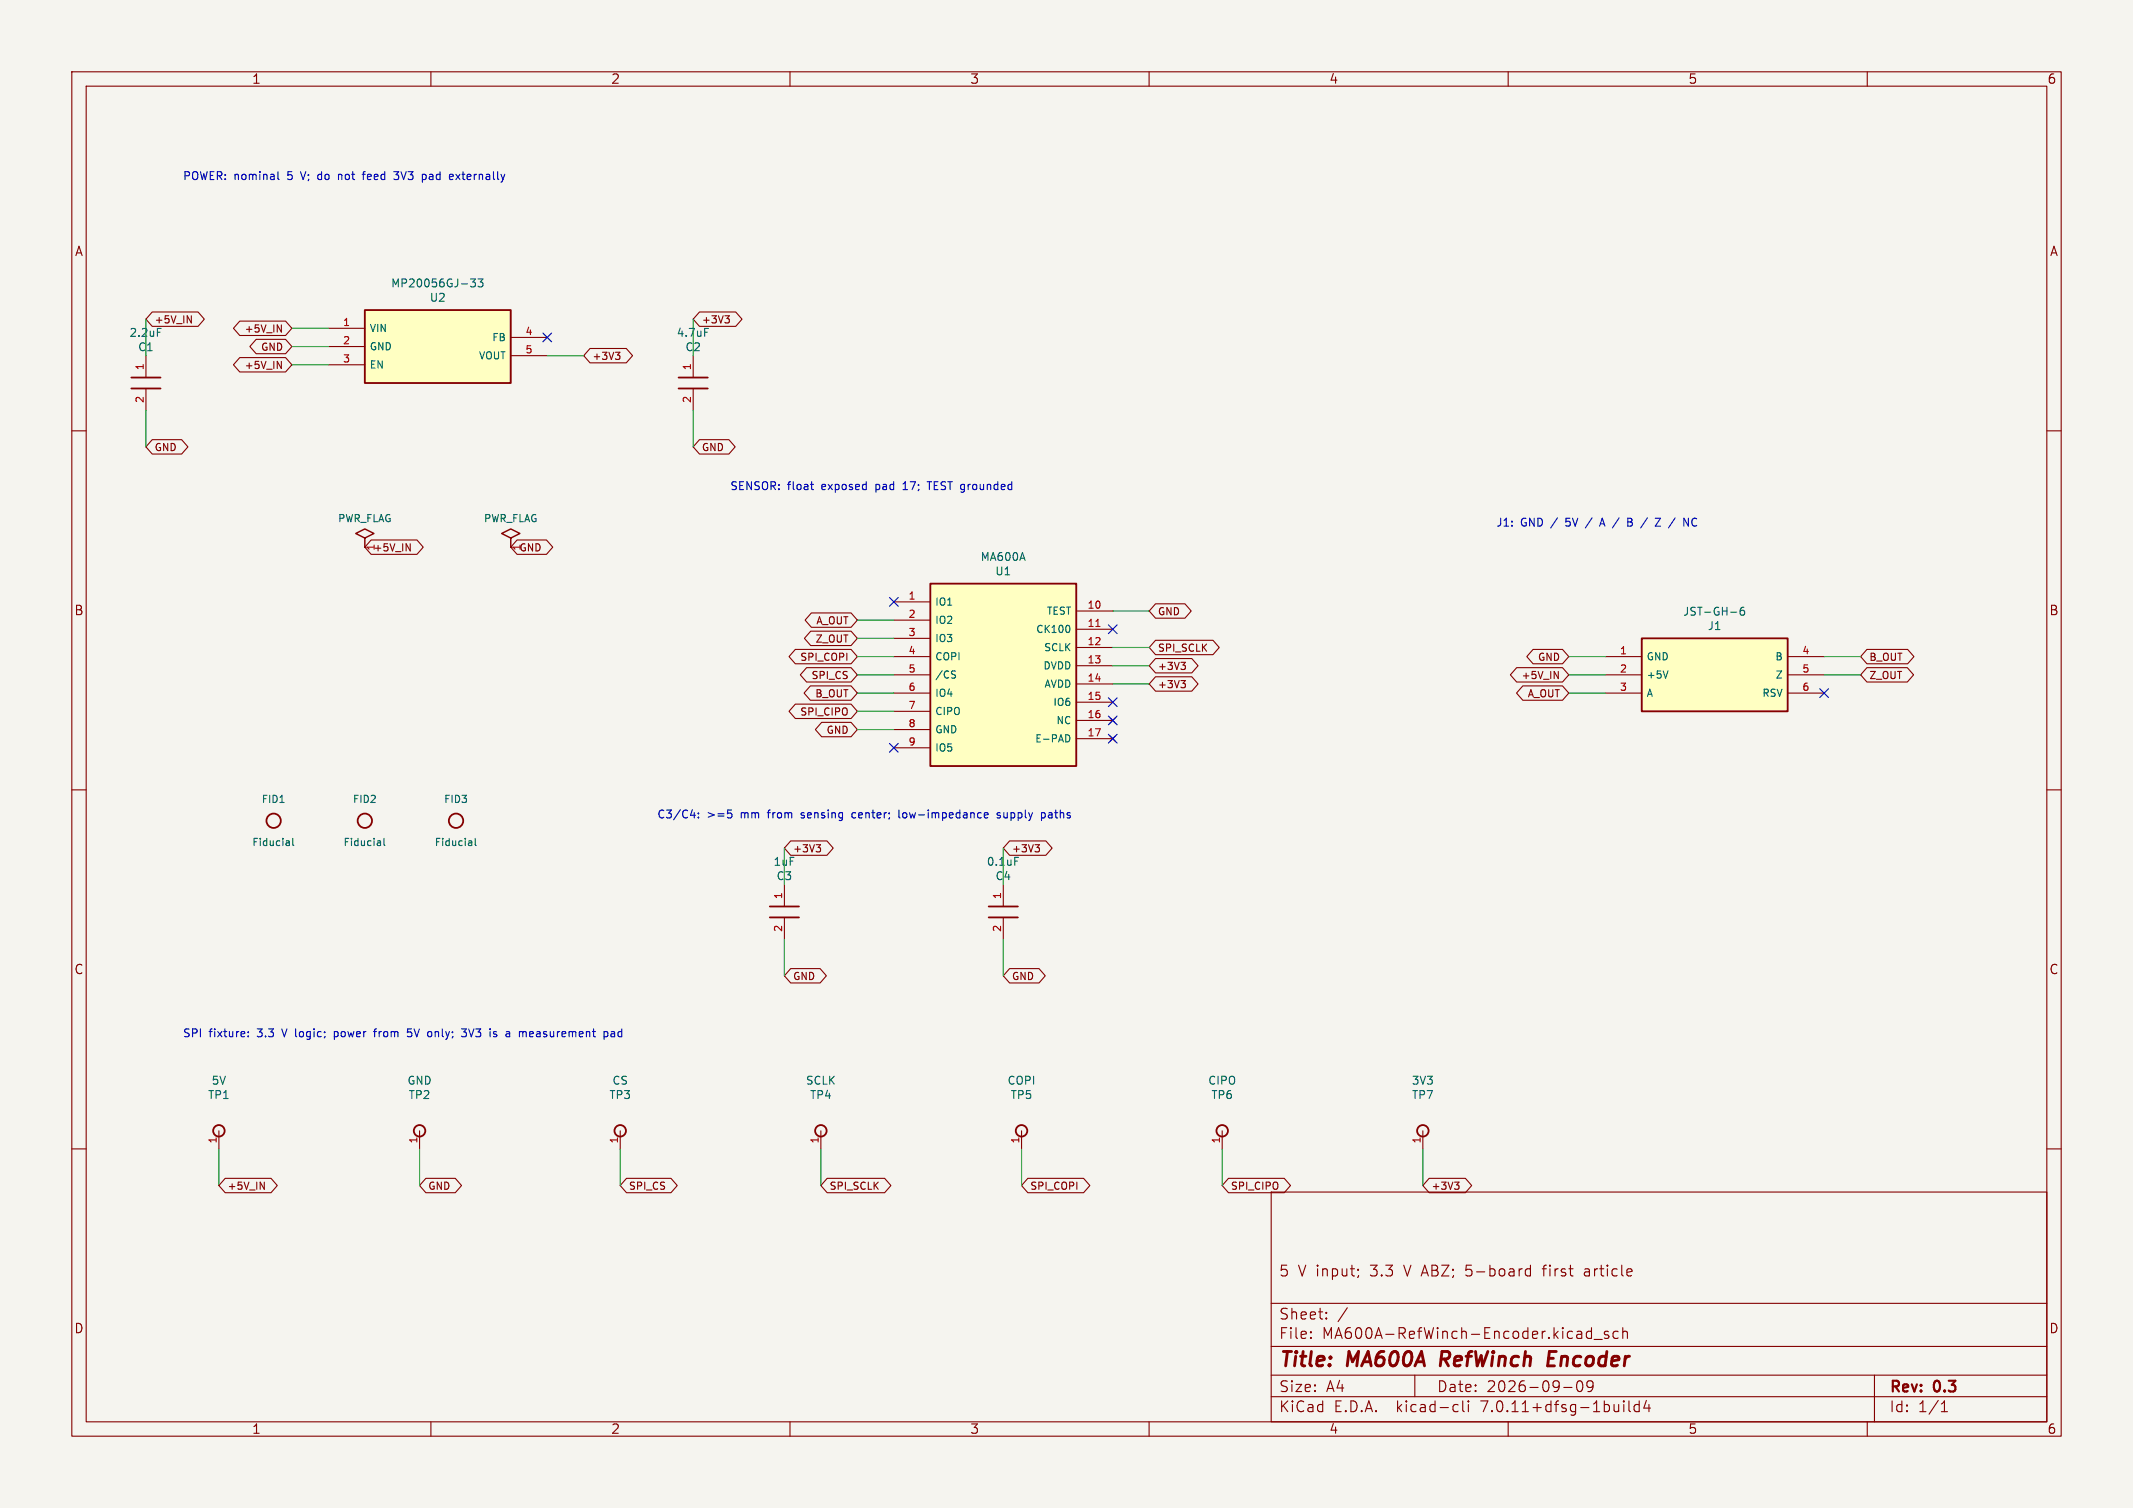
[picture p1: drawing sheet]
<svg xmlns="http://www.w3.org/2000/svg" width="297mm" height="210mm" viewBox="0 0 297 210" stroke-linecap="round" stroke-linejoin="round" font-family="sans-serif">
<path d="M0 0h297v210h-297z" fill="#f5f4ef" stroke="#f5f4ef" stroke-width=".14"/>
<g fill="none" stroke="#840000" stroke-width=".15">
<path d="M10 10h277v190h-277zM12 12h273v186h-273zM60 10v2M110 10v2M160 10v2M210 10v2M260 10v2M10 60h2M20.3 49.5v3.1M20.3 54.1v3.1M21.2 43.4h6.4l.9 1.1-.9 1h-6.4l-.9-1zM26.1 44l.5 1v-1"/>
<path d="M33.4 44.7h6.4l.8 1-.8 1h-6.4l-.9-1zM33.4 49.8h6.4l.8 1-.8 1h-6.4l-.9-1zM35.7 47.3h4.1l.8 1-.8 1h-4.1l-.9-1zM38.6 45.2l.6 1v-1M38.6 50.3l.6 1v-1M45.7 45.7h5.1M45.7 48.3h5.1M45.7 50.8h5.1M71.1 47h5.1M71.1 49.5h5.1M82.2 48.5h5l.9 1-.9 1h-5l-.9-1zM85.7 49.1h.6l-.3 .3"/>
<path d="M86.1 49.4l.2 .2v.3l-.2 .2M96.5 49.5v3.1M96.5 54.1v3.1M97.4 43.4h5l.9 1.1-.9 1h-5l-.9-1zM100.9 44h.7l-.4 .4M101.4 44.4l.2 .1v.3l-.2 .2M285 60h2M21.2 61.2h4.1l.9 1-.9 1h-4.1l-.9-1zM50.8 76.2h.1M51.7 75.2h6.4l.8 1-.8 1h-6.4l-.9-1zM56.5 75.7l.6 1v-1M71.1 76.2h.1"/>
<path d="M72 75.2h4.1l.9 1-.9 1h-4.1l-.9-1zM97.4 61.2h4.1l.9 1-.9 1h-4.1l-.9-1zM110.7 98.1h7.8l.9 1-.9 1h-7.8l-.8-1zM110.7 90.4h7.8l.9 1-.9 1h-7.8l-.8-1zM112.3 93h6.2l.9 1-.9 1h-6.2l-.9-1zM112.8 95.5h5.7l.9 1-.9 1h-5.7l-.8-1zM112.9 87.9h5.6l.9 1-.9 1h-5.6l-.9-1zM113 85.4h5.5l.9 1-.9 1h-5.5l-.9-1zM124.5 91.4h5M124.5 94h5M124.5 96.5h5M124.5 83.8h5"/>
<path d="M124.5 86.4h5M124.5 88.9h5M124.5 99.1h5M149.9 85.1h5M149.9 87.6h5M149.9 90.2h5M149.9 92.7h5M149.9 95.3h5M149.9 97.8h5M154.6 99.9l.7 .8M155.3 99.9l-.7 .8M160.9 89.2h8l.9 1-.9 1h-8l-.9-1z"/>
<path d="M160.9 91.7h5l.9 1-.9 1h-5l-.9-1zM160.9 94.2h5l.9 1.1-.9 1h-5l-.9-1zM160.9 84.1h4.1l.9 1-.9 1h-4.1l-.9-1zM164.4 92.2h.7l-.4 .4M164.4 94.8h.7l-.4 .4M164.9 92.6l.2 .2v.2l-.2 .2M164.9 95.2l.2 .1v.3l-.2 .2M211.2 93h6.4l.8 1-.8 1h-6.4l-.9-1zM212 95.5h5.6l.8 1-.8 1h-5.6l-.8-1zM213.5 90.4h4.1l.8 1-.8 1h-4.1l-.9-1zM216.4 93.5l.6 1v-1M223.5 91.4h5.1"/>
<path d="M223.5 94h5.1M223.5 96.5h5.1M248.9 91.4h5.1M248.9 94h5.1M248.9 96.5h5.1M260 90.4h5.6l.9 1-.9 1h-5.6l-.9-1zM260 93h5.6l.9 1-.9 1h-5.6l-.9-1zM10 110h2M110.1 117.1h5l.9 1-.9 1h-5l-.9-1zM113.6 117.6h.7l-.4 .4M114.1 118l.2 .2v.2l-.2 .2M114.4 100.6h4.1l.9 1-.9 1h-4.1l-.9-1z"/>
<path d="M124.5 101.6h5M124.5 104.1h5M140.6 117.1h5l.9 1-.9 1h-5l-.9-1zM144.1 117.6h.6l-.3 .4M144.5 118l.2 .2v.2l-.2 .2M149.9 100.3h5M149.9 102.9h5M154.6 102.5l.7 .8M155.3 102.5l-.7 .8M285 110h2M109.2 123.2v3M109.2 127.8v3"/>
<path d="M110.1 134.9h4.1l.9 1-.9 1h-4.1l-.9-1zM139.7 123.2v3M139.7 127.8v3M140.6 134.9h4.1l.8 1-.8 1h-4.1l-.9-1zM10 160h2M30.5 157.5v2.5M58.4 157.5v2.5M86.4 157.5v2.5M114.3 157.5v2.5M142.2 157.5v2.5M170.2 157.5v2.5M198.1 157.5v2.5"/>
<path d="M285 160h2M31.4 164.1h6.3l.9 1-.9 1h-6.3l-.9-1zM36.2 164.6l.6 1v-1M59.3 164.1h4.1l.9 1-.9 1h-4.1l-.9-1zM87.2 164.1h6.2l.9 1-.9 1h-6.2l-.8-1zM115.2 164.1h8l.9 1-.9 1h-8l-.9-1zM143.1 164.1h7.8l.9 1-.9 1h-7.8l-.9-1zM171.1 164.1h7.7l.9 1-.9 1h-7.7l-.9-1zM177 166h108v32h-108zM189.1 176.8h.1l-.1 .1M189.1 176.8h-.1l.1 .1M189.1 176.8v.1"/>
<path d="M189.2 177.6l-.2 .3M199 164.1h5l.9 1-.9 1h-5l-.9-1zM202.5 164.6h.7l-.4 .4M203 165l.2 .2v.2l-.2 .2M212.5 177.6l.2 .1 .4-.1M213.1 176.2v1.5M213.1 176.8l-.4-.1-.2 .1M214.7 176.7h.6M221.1 176.7l-.4 .1M221.2 177.1h-.4a.29 .29 0 0 0-.2 .3 .29 .29 0 0 0 .2 .3h.4M60 198v2M110 198v2"/>
<path d="M160 198v2M177 194.5h108M177 191.5h108M177 187.5h108M177 181.5h108M182.5 186.3h.1l-.1 .1M182.5 186.3v.1M182.5 185.5v.1M182.5 185.5h.1l-.1 .1M184.7 183.6v.1M184.7 183.6h-.1l.1 .1M184.7 182.8v.1"/>
<path d="M184.7 182.8h-.1l.1 .1M187.6 182.1l-1.3 2M197 191.5v3M202.6 195.6l.4 .1M203 196.5l-.4 .1M203.7 195.1v1.3l.2 .2M204.5 195.1v.1M204.5 195.6v1M204.5 195.1l-.1 .1h.1M210 198v2M217.7 193.2h1.2M219.7 192.4a.36 .36 0 0 1 .3-.1 .36 .36 0 0 1 .3 .3 .77 .77 0 0 1-.4 1.2 .91 .91 0 0 1-.2-1.4z"/>
<path d="M221.6 184.9v1.5M221.6 185.5l-.4-.1-.3 .3v.4l.1 .2 .2 .1 .4-.1M221.8 192.9l-.3 .3h-.3l-.2-.3v-.3l.1-.2 .4-.1 .2 .1a.99 .99 0 0 1-.3 1.4h-.3M222 186.5h1.1M224 185.5l-.4-.1-.2 .2 .1 .2 .5 .2v.1v.2l-.2 .1-.4-.1M225.3 185.5l-.4-.1-.3 .3v.4l.1 .2 .2 .1 .4-.1M226 185.5a.37 .37 0 0 1 .6 .1v.8M226 184.9v1.5M226.1 195.1v.1M226.1 195.6v1M226.1 195.1l-.1 .1h.1M226.1 195.1l.1 .1h-.1"/>
<path d="M226.8 195.1v1.3l.2 .2M228.2 195.7l-.4-.1-.3 .3v.4l.2 .2 .1 .1 .4-.1M228.2 195.1v1.5M229.2 195l-.3 1.1h.9M229.6 195.6v1M260 198v2M261 191.5v6.5M270.3 196.6h.9M270.3 195.5l.4-.4v1.5"/>
</g>
<path d="M200.8 188.2l-.3 2M215.6 189.2h.7M216.7 188.2h-1l-.2 2h.9" fill="none" stroke="#840000" stroke-width=".4"/>
<path d="M50.8 74.9l1.3-.6-1.3-.6-1.3 .6 1.3 .6v1.3M71.1 74.9l1.3-.6-1.3-.6-1.3 .6 1.3 .6v1.3" fill="none" stroke="#840000" stroke-width=".2"/>
<g fill="#ffffc2" stroke="#ffffc2" stroke-width=".14">
<path d="M228.6 88.9h20.3v10.2h-20.3z"/>
<path d="M50.8 43.2h20.3v10.1h-20.3z"/>
<path d="M129.5 81.3h20.4v25.4h-20.4z"/>
</g>
<g fill="none" stroke="#840000" stroke-width=".25">
<path d="M18.3 54.1h4.1M18.3 52.6h4.1M50.8 43.2h20.3v10.1h-20.3zM94.5 54.1h4.1M94.5 52.6h4.1M129.5 81.3h20.4v25.4h-20.4zM228.6 88.9h20.3v10.2h-20.3zM107.2 127.8h4.1M107.2 126.2h4.1M137.7 127.8h4M137.7 126.2h4"/>
<circle cx="38.1" cy="114.3" r="1"/>
<circle cx="50.8" cy="114.3" r="1"/>
<circle cx="63.5" cy="114.3" r="1"/>
<circle cx="30.5" cy="157.5" r=".8"/>
<circle cx="58.4" cy="157.5" r=".8"/>
<circle cx="86.4" cy="157.5" r=".8"/>
<circle cx="114.3" cy="157.5" r=".8"/>
<circle cx="142.2" cy="157.5" r=".8"/>
<circle cx="170.2" cy="157.5" r=".8"/>
<circle cx="198.1" cy="157.5" r=".8"/>
</g>
<g fill="none" stroke="#006464" stroke-width=".15">
<path d="M65.5 38.9h.7l-.4 .4 .3 .1v.4l-.1 .2-.5-.2M66.6 38.9h.6l-.3 .4 .3 .1v.4l-.2 .2-.4-.2M132.7 93.4l.3 .1M132.9 94l.1 .1-.1 .3M148.8 87.1l.2 .4-.2 .5M232.3 93.4l-.4 1M241 85.3h.8M242.8 84.6a.44 .44 0 0 0-.5 .4v.5l.1 .1 .3 .1 .2-.1v-.4l-.1-.2h-.3l-.2 .2M40.1 117.1l.2 .1v.6M40.3 117.7l-.1 .1M40.3 117.3l-.1 .1M40.8 116.8v.8l.1 .2"/>
<path d="M52.8 117.1l.2 .1v.6M53 117.7l-.1 .1M53 117.3l-.1 .1M53.5 116.8v.8l.1 .2M65.5 117.1l.2 .1v.6M65.7 117.7l-.1 .1M65.7 117.3l-.1 .1M66.2 116.8v.8l.1 .2M148.6 102.3a.54 .54 0 0 1 .4 .5 .54 .54 0 0 1-.4 .5"/>
</g>
<path d="M152.6 87.2h.6" fill="none" stroke="#a90000" stroke-width=".15"/>
<g fill="none" stroke="#0000c2" stroke-width=".15">
<path d="M38.7 23.9v1l.2 .1M41.8 23.9l.4 1.1M44.5 24.3l-.2 .2v.3l.2 .2M47.1 24.3v.7M47.6 24.3h-.3l-.2 .1M50.4 24.3h.5M50.9 23.9l-.3 .2M54.8 23.9h.7l-.4 .4 .4 .1v.4l-.2 .2h-.3M59.9 24.3h-.1M59.9 24.6a.22 .22 0 0 0-.1 .2 .22 .22 0 0 0 .1 .2M63.5 24.3l.6 .7M64.1 24.3l-.6 .7"/>
<path d="M112.9 67.5h.4M113.1 68.1l.2 .1M125.7 68.2h.7M126.1 67.1l-.4 .3M129.1 67.1h.6M129.4 67.1v1.1M221.7 72.1l-1 1.4M222.7 73.3l.4-1.1 .4 1.1M222.8 73h.6M226.7 72.2h.3l.2 .1v.2l-.2 .2M226.7 72.7h.3M227 72.7a.29 .29 0 0 1 .3 .3 .29 .29 0 0 1-.2 .3h-.4"/>
<path d="M230.5 72.2h.7l-.7 1.1h.7M236.2 72.3a.44 .44 0 0 0-.5 0 .44 .44 0 0 0-.1 .5 .41 .41 0 0 0 .2 .4 .41 .41 0 0 0 .4 0M96.1 113.5h.7M96.7 113.2v.7M97.2 113.8v.1M97.2 113.2v.1M101.3 112.8h.6M101.4 113.2h.3l.2 .2-.1 .5h-.4M111.5 113.9h.4M111.7 113.2l-.2 .1 .2 .2M119 113.2h-.3l-.1 .2 .1 .4 .3 .1M125.2 112.8v1l.1 .1"/>
<path d="M125.8 113.2l-.1 .2 .1 .5M137.1 113.5l.5-.1-.1-.2h-.3l-.1 .1v.6h.4M139.3 113.2h-.3l-.2 .1 .1 .2 .4 .1v.3h-.5M145.1 113.2h.3l.1 .2v.4l-.4 .1M146.1 113.2h-.1M146.1 113.5a.22 .22 0 0 0-.1 .2 .22 .22 0 0 0 .1 .2M34.6 144.3v.1M34.6 143.7v.1M39.2 143.3l.4 1.1M46.6 143.7v1.1M46.6 143.7h.4M46.6 144.3h.4"/>
<path d="M52 143.7h.4M52.4 143.3l-.2 .1v1M57.3 143.3h-.5l-.1 .5 .2-.1 .3 .1 .1 .1v.4l-.2 .1-.4-.1M60.6 143.7v.7M60.8 143.7l-.2 .1M64.3 143.3h.6l-.3 .4M64.7 143.7l.2 .2v.3l-.2 .2M65.3 143.3l.3 1.1 .4-1.1M73.9 143.7h.3l.1 .2-.6 .1M74.2 144.3l-.3 .1M85.1 143.7h.4l.1 .7M85.6 143.9l-.4 .1a.22 .22 0 0 0-.1 .2 .22 .22 0 0 0 .1 .2l.4-.1"/>
<path d="M86.6 143.7h-.3l-.2 .2 .1 .4h.4M86.6 143.3v1.1"/>
</g>
<g fill="none" stroke="#009600" stroke-width=".15">
<path d="M20.3 44.5v5M20.3 57.2v5M40.6 45.7h5.1M40.6 50.8h5.1M40.6 48.3h5.1M76.2 49.5h5.1M96.5 44.5v5M96.5 57.2v5M119.4 94h5.1M119.4 91.4h5.1M119.4 96.5h5.1M119.4 99.1h5.1"/>
<path d="M119.4 86.4h5.1M119.4 88.9h5.1M154.9 90.2h5.1M154.9 85.1h5.1M154.9 92.7h5.1M154.9 95.3h5.1M218.4 94h5.1M218.4 91.4h5.1M218.4 96.5h5.1M254 94h5.1M254 91.4h5.1M109.2 118.1v5.1"/>
<path d="M119.4 101.6h5.1M139.7 118.1v5.1M109.2 130.8v5.1M139.7 130.8v5.1M30.5 160v5.1M58.4 160v5.1M86.4 160v5.1M114.3 160v5.1M142.2 160v5.1M170.2 160v5.1M198.1 160v5.1"/>
</g>
<g fill="none" stroke="#000084" stroke-width=".15">
<path d="M75.6 46.4l1.2 1.2M76.8 46.4l-1.2 1.2M123.9 83.2l1.2 1.2M125.1 83.2l-1.2 1.2M154.3 99.7l1.2 1.2M154.3 87l1.2 1.2M154.3 97.2l1.2 1.2M155.5 99.7l-1.2 1.2M155.5 87l-1.2 1.2M155.5 97.2l-1.2 1.2M253.4 95.9l1.2 1.2M254.6 95.9l-1.2 1.2"/>
<path d="M123.9 103.5l1.2 1.2M125.1 103.5l-1.2 1.2M154.3 102.3l1.2 1.2M155.5 102.3l-1.2 1.2"/>
</g>
<g font-size="2.8" fill="#840000">
<text x="178" y="190.9">Title:</text>
<text x="187.7" y="190.9">MA600A</text>
<text x="201.4" y="190.9">RefWinch</text>
<text x="217.2" y="190.9">Encoder</text>
</g>
<g font-size="2.1" fill="#840000">
<text x="178" y="178">5</text>
<text x="180.7" y="178">V input;</text>
<text x="191" y="178">3.3</text>
<text x="195.8" y="178">V ABZ;</text>
<text x="204.7" y="178">5-board</text>
<text x="215.6" y="178">first</text>
<text x="221.5" y="178">article</text>
<text x="178" y="184">Sheet:</text>
<text x="178" y="186.7">File:</text>
<text x="184.1" y="186.7">MA600A-RefWinch-Encoder.kicad_sch</text>
<text x="178" y="196.9">KiCad</text>
<text x="178" y="194.1">Size:</text>
<text x="184.7" y="194.1">A4</text>
<text x="185.7" y="196.9">E.D.A.</text>
<text x="194.6" y="196.9">kicad-cli</text>
<text x="200" y="194.1">Date:</text>
<text x="206.5" y="196.9">7.0.11+dfsg-1build4</text>
<text x="207" y="194.1">2026-09-09</text>
<text x="263" y="194.3">Rev:</text>
<text x="263" y="196.9">Id:</text>
<text x="267.1" y="196.9">1/1</text>
<text x="269.4" y="194.3">0.3</text>
</g>
<g font-size="1.8" fill="#840000">
<text x="35" y="11.9">1</text>
<text x="85" y="11.9">2</text>
<text x="135" y="11.9">3</text>
<text x="185" y="11.9">4</text>
<text x="235" y="11.9">5</text>
<text x="285" y="11.9">6</text>
<text x="10.3" y="35.9">A</text>
<text x="285.3" y="35.9">A</text>
<text x="10.3" y="85.9">B</text>
<text x="285.3" y="85.9">B</text>
<text x="10.3" y="135.9">C</text>
<text x="285.3" y="135.9">C</text>
<text x="10.3" y="185.9">D</text>
<text x="285.3" y="185.9">D</text>
<text x="35" y="199.9">1</text>
<text x="85" y="199.9">2</text>
<text x="135" y="199.9">3</text>
<text x="185" y="199.9">4</text>
<text x="235" y="199.9">5</text>
<text x="285" y="199.9">6</text>
</g>
<g font-size="1.5" fill="#0000c2">
<text x="25.4" y="25.2">POWER: nominal</text>
<text x="40.2" y="25.2">5</text>
<text x="42.3" y="25.2">V;</text>
<text x="44.9" y="25.2">do</text>
<text x="48" y="25.2">not</text>
<text x="51.7" y="25.2">feed</text>
<text x="56.2" y="25.2">3V3</text>
<text x="60.3" y="25.2">pad</text>
<text x="64.4" y="25.2">externally</text>
<text x="101.6" y="68.3">SENSOR:</text>
<text x="109.7" y="68.3">float</text>
<text x="114.6" y="68.3">exposed</text>
<text x="122.3" y="68.3">pad</text>
<text x="126.4" y="68.3">17;</text>
<text x="130.1" y="68.3">TEST grounded</text>
<text x="208.3" y="73.4">J1:</text>
<text x="211.8" y="73.4">GND /</text>
<text x="218.4" y="73.4">5V</text>
<text x="223.7" y="73.4">A /</text>
<text x="228" y="73.4">B</text>
<text x="232.4" y="73.4">Z</text>
<text x="234.5" y="73.4">/</text>
<text x="91.4" y="114.1">C3/C4:</text>
<text x="98.5" y="114.1">&gt;=5</text>
<text x="103.3" y="114.1">mm</text>
<text x="107.3" y="114.1">from</text>
<text x="112.2" y="114.1">sensing</text>
<text x="119.5" y="114.1">center;</text>
<text x="126.2" y="114.1">low-impedance</text>
<text x="140.2" y="114.1">supply</text>
<text x="146.6" y="114.1">paths</text>
<text x="25.4" y="144.5">SPI</text>
<text x="29.1" y="144.5">fixture:</text>
<text x="36" y="144.5">3.3</text>
<text x="39.7" y="144.5">V logic;</text>
<text x="47.4" y="144.5">power</text>
<text x="53.2" y="144.5">from</text>
<text x="58.1" y="144.5">5V</text>
<text x="61.1" y="144.5">only;</text>
<text x="66.1" y="144.5">3V3</text>
<text x="70.3" y="144.5">is</text>
<text x="72.7" y="144.5">a</text>
<text x="74.8" y="144.5">measurement</text>
</g>
<g font-size="1.5" fill="#006464">
<text x="54.3" y="40.2">MP20056GJ-33</text>
<text x="17.9" y="47.1">2.2uF</text>
<text x="59.7" y="42.2">U2</text>
<text x="94.1" y="47.1">4.7uF</text>
<text x="19.1" y="49.1">C1</text>
<text x="95.3" y="49.1">C2</text>
<text x="136.4" y="78.3">MA600A</text>
<text x="138.5" y="80.3">U1</text>
<text x="234.3" y="85.9">JST-GH-6</text>
<text x="237.7" y="87.9">J1</text>
<text x="107.6" y="120.8">1uF</text>
<text x="108" y="122.8">C3</text>
<text x="137.3" y="120.8">0.1uF</text>
<text x="138.5" y="122.8">C4</text>
<text x="28.9" y="153.3">TP1</text>
<text x="29.4" y="151.3">5V</text>
<text x="56.6" y="151.3">GND</text>
<text x="56.8" y="153.3">TP2</text>
<text x="84.7" y="153.3">TP3</text>
<text x="85.2" y="151.3">CS</text>
<text x="112.1" y="151.3">SCLK</text>
<text x="112.7" y="153.3">TP4</text>
<text x="140.2" y="151.3">COPI</text>
<text x="140.6" y="153.3">TP5</text>
<text x="168.1" y="151.3">CIPO</text>
<text x="168.6" y="153.3">TP6</text>
<text x="196.5" y="151.3">3V3</text>
<text x="196.5" y="153.3">TP7</text>
</g>
<g font-size="1.4" fill="#840000">
<text x="21.4" y="45.3">+5V_IN</text>
<text x="33.9" y="46.5">+5V_IN</text>
<text x="97.6" y="45.3">+3V3</text>
<text x="33.9" y="51.6">+5V_IN</text>
<text x="36.2" y="49.1">GND</text>
<text x="82.4" y="50.3">+3V3</text>
<text x="21.4" y="63">GND</text>
<text x="97.6" y="63">GND</text>
<text x="51.9" y="77">+5V_IN</text>
<text x="52.5" y="76.8" transform="rotate(-90 52.5 76.8)">1</text>
<text x="72.2" y="77">GND</text>
<text x="72.8" y="76.8" transform="rotate(-90 72.8 76.8)">1</text>
<text x="113.4" y="89.7">Z_OUT</text>
<text x="113.5" y="87.2">A_OUT</text>
<text x="161.1" y="85.9">GND</text>
<text x="111.3" y="92.2">SPI_COPI</text>
<text x="112.9" y="94.8">SPI_CS</text>
<text x="161.1" y="91">SPI_SCLK</text>
<text x="161.1" y="93.5">+3V3</text>
<text x="211.7" y="94.8">+5V_IN</text>
<text x="214" y="92.2">GND</text>
<text x="260.2" y="92.2">B_OUT</text>
<text x="260.2" y="94.8">Z_OUT</text>
<text x="111.3" y="99.9">SPI_CIPO</text>
<text x="113.4" y="97.3">B_OUT</text>
<text x="161.1" y="96.1">+3V3</text>
<text x="212.6" y="97.3">A_OUT</text>
<text x="115" y="102.4">GND</text>
<text x="110.3" y="118.9">+3V3</text>
<text x="140.8" y="118.9">+3V3</text>
<text x="110.3" y="136.7">GND</text>
<text x="140.8" y="136.7">GND</text>
<text x="31.6" y="165.9">+5V_IN</text>
<text x="59.5" y="165.9">GND</text>
<text x="87.5" y="165.9">SPI_CS</text>
<text x="115.4" y="165.9">SPI_SCLK</text>
<text x="143.4" y="165.9">SPI_COPI</text>
<text x="171.3" y="165.9">SPI_CIPO</text>
<text x="199.2" y="165.9">+3V3</text>
</g>
<g font-size="1.4" fill="#a90000">
<text x="47.7" y="45.5">1</text>
<text x="73.1" y="46.7">4</text>
<text x="20.1" y="51.7" transform="rotate(-90 20.1 51.7)">1</text>
<text x="47.7" y="48">2</text>
<text x="47.7" y="50.5">3</text>
<text x="73.1" y="49.3">5</text>
<text x="96.3" y="51.7" transform="rotate(-90 96.3 51.7)">1</text>
<text x="20.1" y="56.2" transform="rotate(-90 20.1 56.2)">2</text>
<text x="96.3" y="56.2" transform="rotate(-90 96.3 56.2)">2</text>
<text x="126.4" y="83.6">1</text>
<text x="126.4" y="86.1">2</text>
<text x="126.4" y="88.6">3</text>
<text x="151.3" y="84.8">10</text>
<text x="151.3" y="87.4">11</text>
<text x="151.3" y="89.9">12</text>
<text x="126.4" y="91.2">4</text>
<text x="126.4" y="93.7">5</text>
<text x="151.3" y="92.5">13</text>
<text x="151.3" y="95">14</text>
<text x="225.5" y="91.2">1</text>
<text x="225.5" y="93.7">2</text>
<text x="250.9" y="91.2">4</text>
<text x="250.9" y="93.7">5</text>
<text x="126.4" y="96.3">6</text>
<text x="126.4" y="98.8">7</text>
<text x="126.4" y="101.3">8</text>
<text x="151.3" y="97.5">15</text>
<text x="151.3" y="100.1">16</text>
<text x="225.5" y="96.3">3</text>
<text x="250.9" y="96.3">6</text>
<text x="126.4" y="103.9">9</text>
<text x="151.3" y="102.6">17</text>
<text x="109" y="125.3" transform="rotate(-90 109 125.3)">1</text>
<text x="139.4" y="125.3" transform="rotate(-90 139.4 125.3)">1</text>
<text x="109" y="129.9" transform="rotate(-90 109 129.9)">2</text>
<text x="139.4" y="129.9" transform="rotate(-90 139.4 129.9)">2</text>
<text x="30.2" y="159.4" transform="rotate(-90 30.2 159.4)">1</text>
<text x="58.2" y="159.4" transform="rotate(-90 58.2 159.4)">1</text>
<text x="86.1" y="159.4" transform="rotate(-90 86.1 159.4)">1</text>
<text x="114" y="159.4" transform="rotate(-90 114 159.4)">1</text>
<text x="142" y="159.4" transform="rotate(-90 142 159.4)">1</text>
<text x="169.9" y="159.4" transform="rotate(-90 169.9 159.4)">1</text>
<text x="197.9" y="159.4" transform="rotate(-90 197.9 159.4)">1</text>
</g>
<g font-size="1.4" fill="#006464">
<text x="51.4" y="46.4">VIN</text>
<text x="68.4" y="47.7">FB</text>
<text x="51.4" y="49">GND</text>
<text x="51.4" y="51.5">EN</text>
<text x="66.5" y="50.3">VOUT</text>
<text x="47" y="72.9">PWR_FLAG</text>
<text x="67.3" y="72.9">PWR_FLAG</text>
<text x="130.1" y="84.5">IO1</text>
<text x="130.1" y="87.1">IO2</text>
<text x="130.1" y="89.6">IO3</text>
<text x="144.1" y="88.4">CK100</text>
<text x="145.6" y="85.8">TEST</text>
<text x="130.1" y="92.2">COPI</text>
<text x="130.1" y="94.7">/CS</text>
<text x="145.1" y="93.4">DVDD</text>
<text x="145.2" y="90.9">SCLK</text>
<text x="145.3" y="96">AVDD</text>
<text x="229.2" y="92.2">GND</text>
<text x="229.2" y="94.7">+5V</text>
<text x="247.1" y="92.2">B</text>
<text x="247.1" y="94.7">Z</text>
<text x="130.1" y="97.2">IO4</text>
<text x="130.1" y="99.8">CIPO</text>
<text x="146.5" y="98.5">IO6</text>
<text x="147" y="101.1">NC</text>
<text x="229.2" y="97.2">A</text>
<text x="245.3" y="97.2">RSV</text>
<text x="130.1" y="102.3">GND</text>
<text x="130.1" y="104.9">IO5</text>
<text x="144" y="103.6">E-PAD</text>
<text x="36.3" y="112">FID1</text>
<text x="49" y="112">FID2</text>
<text x="61.7" y="112">FID3</text>
<text x="35" y="118">Fiducial</text>
<text x="47.7" y="118">Fiducial</text>
<text x="60.4" y="118">Fiducial</text>
</g>
</svg>
